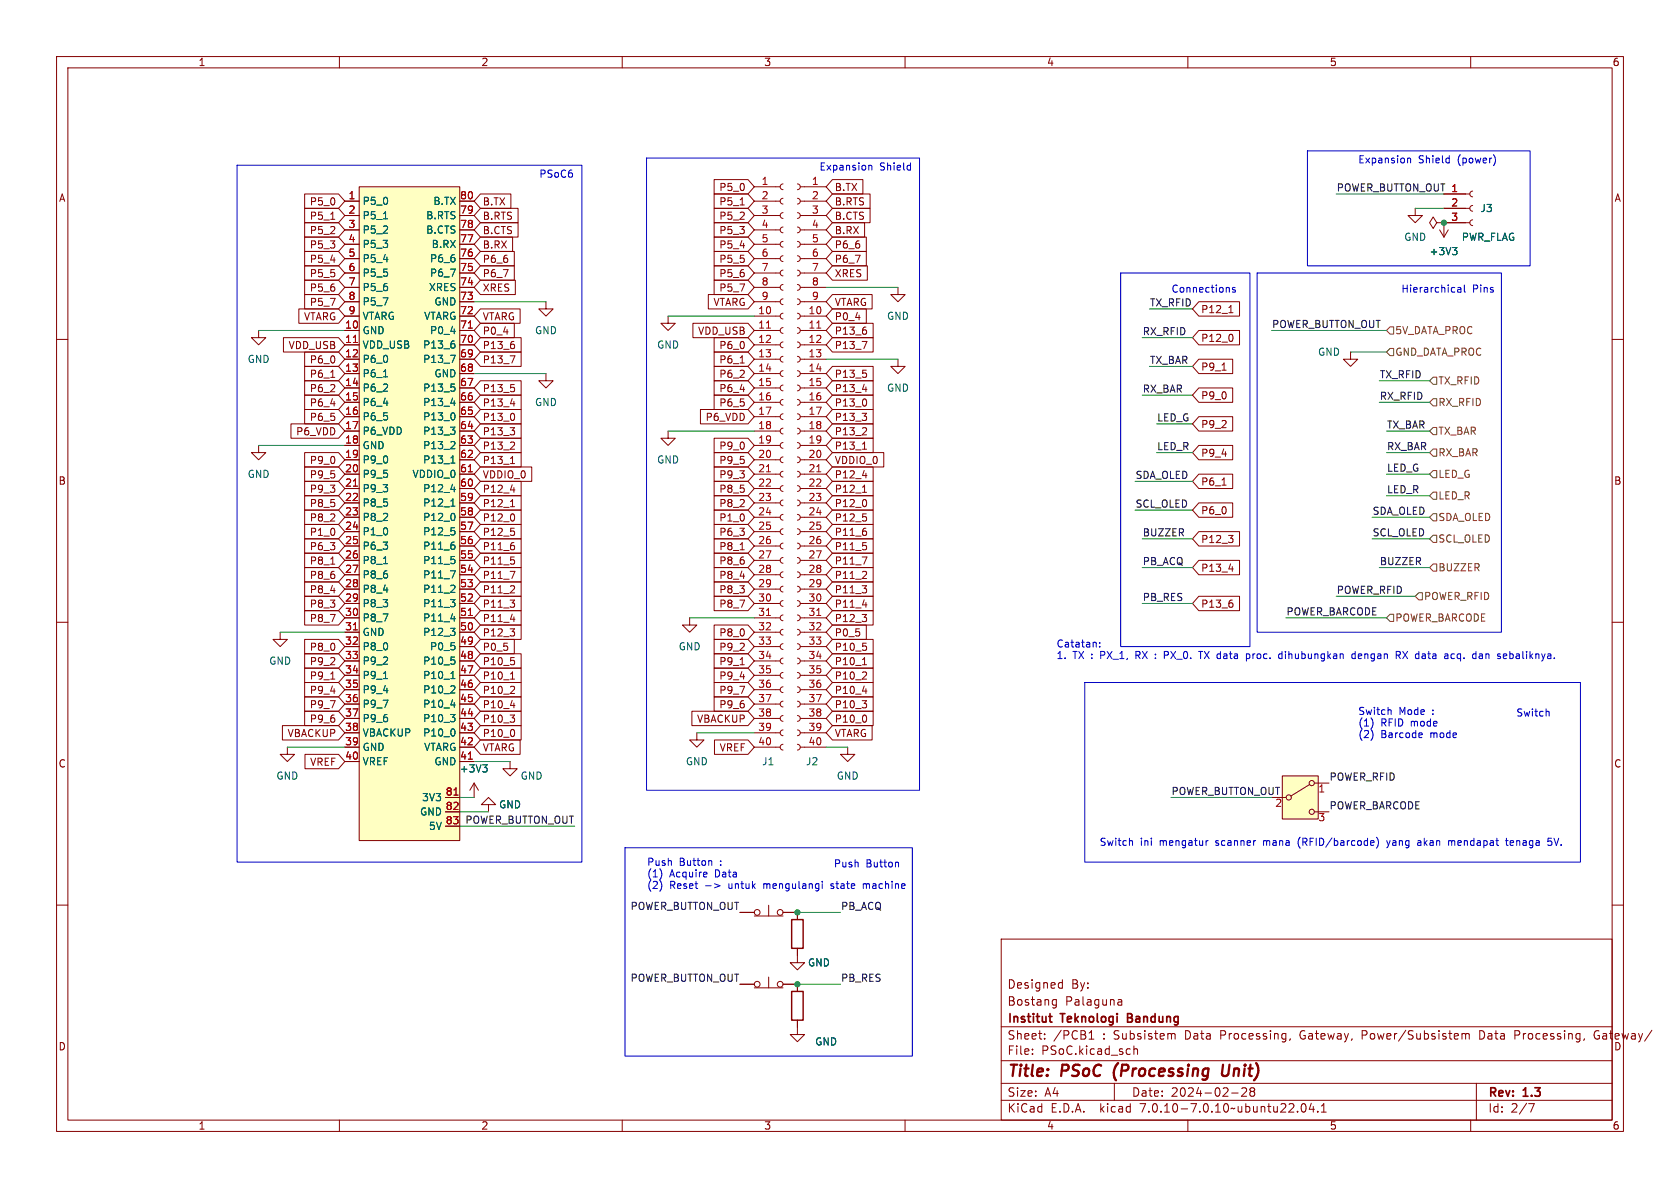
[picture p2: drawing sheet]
<svg xmlns="http://www.w3.org/2000/svg" width="297mm" height="210mm" viewBox="0 0 297 210" stroke-linecap="round" stroke-linejoin="round" font-family="sans-serif">
<g fill="none" stroke="#840000" stroke-width=".18">
<path d="M10 10h277v190h-277zM12 12h273v186h-273zM60 10v2M110 10v2M160 10v2M210 10v2M260 10v2M53.9 34.3h5.9l1.2 1.3-1.2 1.2h-5.9zM53.9 36.8h5.9l1.2 1.3-1.2 1.3h-5.9zM53.9 39.4h5.9l1.2 1.2-1.2 1.3h-5.9zM58.5 38.8h.7M61 38.1h2.5"/>
<path d="M61 35.6h2.5M63.5 33h17.8v115.6h-17.8zM81.3 38.1h2.5M81.3 35.6h2.5M84.9 36.8h6.7v2.6h-6.7l-1.1-1.3zM84.9 39.4h6.7v2.5h-6.7l-1.1-1.3zM84.9 34.3h5.4v2.5h-5.4l-1.1-1.2zM126.2 34.3h6l1.1 1.3-1.1 1.2h-6zM126.2 36.8h6l1.1 1.3-1.1 1.3h-6zM126.2 31.7h6l1.1 1.3-1.1 1.3h-6zM126.2 39.4h6l1.1 1.2-1.1 1.3h-6zM130.9 36.2h.7"/>
<path d="M133.3 38.1h4.6M133.3 35.6h4.6M133.3 33h4.6M138.4 37.6l-.3 .1-.2 .4 .2 .4 .3 .1M138.4 35.1l-.3 .1-.2 .3 .2 .4 .3 .2M138.4 32.5l-.3 .1-.2 .4 .2 .4 .3 .1M141 37.6l.3 .1 .2 .4-.2 .4-.3 .1M141 35.1l.3 .1 .2 .4-.2 .3-.3 .2M141 32.5l.3 .2 .2 .3-.2 .4-.3 .1M141.5 38.1h4.5M141.5 35.6h4.5M141.5 33h4.5"/>
<path d="M147.2 36.8h6.6v2.6h-6.6l-1.2-1.3zM147.2 34.3h6.6v2.5h-6.6l-1.2-1.2zM147.2 31.7h5.3v2.6h-5.3l-1.2-1.3zM147.2 39.4h5.6v2.5h-5.6l-1.2-1.3zM250.2 36.8v1.3h1.3l-1.3 1.3-1.3-1.3h1.3M254 39.4l-.6-1-.7 1 .7 1 .6-1h1.3M255.3 39.4h.1M255.3 39.4h4.5M255.3 36.8h4.5M255.3 34.3h4.5M255.3 39.4v2.5M260.3 38.9l-.3 .1-.2 .4 .2 .3 .3 .2"/>
<path d="M260.3 36.3l-.3 .2-.2 .3 .2 .4 .3 .1M260.3 33.8l-.3 .1-.2 .4 .2 .3 .3 .2M10 60h2M45.7 58.4v1.3h1.3l-1.3 1.3-1.3-1.3h1.3M50.1 59.7h9.7l1.2 1.3-1.2 1.2h-9.7zM52.8 54.6h7l1.2 1.3-1.2 1.3h-7zM53.9 41.9h5.9l1.2 1.3-1.2 1.3h-5.9zM53.9 44.4h5.9l1.2 1.3-1.2 1.3h-5.9zM53.9 47h5.9l1.2 1.3-1.2 1.2h-5.9zM53.9 52.1h5.9l1.2 1.2-1.2 1.3h-5.9zM53.9 49.5h5.9l1.2 1.3-1.2 1.3h-5.9zM61 58.4h2.5"/>
<path d="M61 55.9h2.5M61 53.3h2.5M61 50.8h2.5M61 48.3h2.5M61 45.7h2.5M61 43.2h2.5M61 40.6h2.5M81.3 58.4h2.5M81.3 55.9h2.5M81.3 53.3h2.5M81.3 50.8h2.5M81.3 48.3h2.5"/>
<path d="M81.3 45.7h2.5M81.3 43.2h2.5M81.3 40.6h2.5M84.9 59.7h7.2v2.5h-7.2l-1.1-1.2zM84.9 54.6h7.1v2.6h-7.1l-1.1-1.3zM84.9 41.9h5.7v2.6h-5.7l-1.1-1.3zM84.9 49.5h6.2v2.6h-6.2l-1.1-1.3zM84.9 44.4h6v2.6h-6l-1.1-1.3zM84.9 47h6v2.5h-6l-1.1-1.2zM84.9 57.1h6v2.6h-6l-1.1-1.3zM96.5 53.3v1.3h1.3l-1.3 1.3-1.3-1.3h1.3M118.1 55.9v1.3h1.3l-1.3 1.2-1.3-1.2h1.3"/>
<path d="M122.5 57.1h9.7l1.1 1.3-1.1 1.3h-9.7zM125.2 52.1h7l1.1 1.2-1.1 1.3h-7zM126.2 47h6l1.1 1.3-1.1 1.2h-6zM126.2 41.9h6l1.1 1.3-1.1 1.3h-6zM126.2 49.5h6l1.1 1.3-1.1 1.3h-6zM126.2 44.4h6l1.1 1.3-1.1 1.3h-6zM126.2 59.7h6l1.1 1.3-1.1 1.2h-6zM133.3 58.4h4.6M133.3 55.9h4.6M133.3 53.3h4.6M133.3 50.8h4.6M133.3 48.3h4.6"/>
<path d="M133.3 45.7h4.6M133.3 43.2h4.6M133.3 40.6h4.6M138.4 57.9l-.3 .1-.2 .4 .2 .4 .3 .1M138.4 55.4l-.3 .1-.2 .4 .2 .3 .3 .2M138.4 52.8l-.3 .2-.2 .3 .2 .4 .3 .1M138.4 50.3l-.3 .1-.2 .4 .2 .4 .3 .1M138.4 47.8l-.3 .1-.2 .3 .2 .4 .3 .2M138.4 45.2l-.3 .1-.2 .4 .2 .4 .3 .1M138.4 42.7l-.3 .1-.2 .4 .2 .3 .3 .2M138.4 40.1l-.3 .2-.2 .3 .2 .4 .3 .1M141 57.9l.3 .2 .2 .3-.2 .4-.3 .1"/>
<path d="M141 55.4l.3 .1 .2 .4-.2 .4-.3 .1M141 52.8l.3 .2 .2 .4-.2 .3-.3 .1M141 50.3l.3 .1 .2 .4-.2 .4-.3 .1M141 47.8l.3 .1 .2 .4-.2 .3-.3 .2M141 45.2l.3 .2 .2 .3-.2 .4-.3 .1M141 42.7l.3 .1 .2 .4-.2 .4-.3 .1M141 40.1l.3 .2 .2 .4-.2 .3-.3 .1M141.5 58.4h4.5M141.5 55.9h4.5M141.5 53.3h4.5M141.5 50.8h4.5M141.5 48.3h4.5"/>
<path d="M141.5 45.7h4.5M141.5 43.2h4.5M141.5 40.6h4.5M147.2 47h6.1v2.5h-6.1l-1.2-1.2zM147.2 41.9h6v2.6h-6l-1.2-1.3zM147.2 44.4h6v2.6h-6l-1.2-1.3zM147.2 52.1h7v2.5h-7l-1.2-1.3zM147.2 54.6h6v2.6h-6l-1.2-1.3zM147.2 59.7h7.2v2.5h-7.2l-1.2-1.2zM147.2 57.1h7.2v2.6h-7.2l-1.2-1.3zM153.1 58.4v.6M158.7 50.8v1.3h1.3l-1.3 1.2-1.2-1.2h1.2"/>
<path d="M211.9 53.3h7.2v2.6h-7.2l-1.1-1.3zM211.9 58.4h7.2v2.6h-7.2l-1.1-1.3zM217.2 55.3h.8M217.9 59.3v.8M254.5 40.6l.8 1.3M256 40.6l-.7 1.3M285 60h2M45.7 78.7v1.3h1.3l-1.3 1.3-1.3-1.3h1.3M51.4 74.9h8.4l1.2 1.3-1.2 1.3h-8.4zM53.9 64.8h5.9l1.2 1.2-1.2 1.3h-5.9zM53.9 62.2h5.9l1.2 1.3-1.2 1.3h-5.9zM53.9 69.8h5.9l1.2 1.3-1.2 1.3h-5.9z"/>
<path d="M53.9 72.4h5.9l1.2 1.3-1.2 1.2h-5.9zM53.9 67.3h5.9l1.2 1.3-1.2 1.3h-5.9zM58.5 66.7h.7M61 78.7h2.5M61 76.2h2.5M61 73.7h2.5M61 71.1h2.5M61 68.6h2.5M61 66h2.5M61 63.5h2.5M61 61h2.5M81.3 78.7h2.5"/>
<path d="M81.3 76.2h2.5M81.3 73.7h2.5M81.3 71.1h2.5M81.3 68.6h2.5M81.3 66h2.5M81.3 63.5h2.5M81.3 61h2.5M84.9 72.4h7.2v2.5h-7.2l-1.1-1.2zM84.9 77.5h7.2v2.5h-7.2l-1.1-1.3zM84.9 69.8h7.2v2.6h-7.2l-1.1-1.3zM84.9 62.2h7.2v2.6h-7.2l-1.1-1.3zM84.9 67.3h7.2v2.6h-7.2l-1.1-1.3z"/>
<path d="M84.9 74.9h7.2v2.6h-7.2l-1.1-1.3zM90.2 62.9h.8l-.5 1.3M90.2 75.6h.8l-.5 .5M90.2 71.4h.8M90.3 68h.6M90.9 68.5l.1 .2-.1 .5M90.9 78.2l.1 .2-.1 .3-.7 .7h.8M90.9 61v.5M90.9 73.3v.8M90.9 76.2v.5M96.5 66v1.3h1.3l-1.3 1.3-1.3-1.3h1.3M118.1 76.2v1.3h1.3l-1.3 1.2-1.3-1.2h1.3"/>
<path d="M123.8 72.4h8.4l1.1 1.3-1.1 1.2h-8.4zM126.2 62.2h6l1.1 1.3-1.1 1.3h-6zM126.2 69.8h6l1.1 1.3-1.1 1.3h-6zM126.2 67.3h6l1.1 1.3-1.1 1.3h-6zM126.2 64.8h6l1.1 1.2-1.1 1.3h-6zM126.2 77.5h6l1.1 1.2-1.1 1.3h-6zM130.9 64.2h.7M133.3 78.7h4.6M133.3 76.2h4.6M133.3 73.7h4.6M133.3 71.1h4.6M133.3 68.6h4.6"/>
<path d="M133.3 66h4.6M133.3 63.5h4.6M133.3 61h4.6M138.4 78.2l-.3 .2-.2 .3 .2 .4 .3 .1M138.4 75.7l-.3 .1-.2 .4 .2 .4 .3 .1M138.4 73.2l-.3 .1-.2 .3 .2 .4 .3 .2M138.4 70.6l-.3 .1-.2 .4 .2 .4 .3 .1M138.4 68.1l-.3 .1-.2 .4 .2 .3 .3 .2M138.4 65.5l-.3 .2-.2 .3 .2 .4 .3 .1M138.4 63l-.3 .1-.2 .4 .2 .4 .3 .1M138.4 60.5l-.3 .1-.2 .3 .2 .4 .3 .2M141 78.2l.3 .2 .2 .4-.2 .3-.3 .1"/>
<path d="M141 75.7l.3 .1 .2 .4-.2 .4-.3 .1M141 73.2l.3 .1 .2 .4-.2 .3-.3 .2M141 70.6l.3 .2 .2 .3-.2 .4-.3 .1M141 68.1l.3 .1 .2 .4-.2 .4-.3 .1M141 65.5l.3 .2 .2 .4-.2 .3-.3 .1M141 63l.3 .1 .2 .4-.2 .4-.3 .1M141 60.5l.3 .1 .2 .4-.2 .3-.3 .2M141.5 78.7h4.5M141.5 76.2h4.5M141.5 73.7h4.5M141.5 71.1h4.5M141.5 68.6h4.5"/>
<path d="M141.5 66h4.5M141.5 63.5h4.5M141.5 61h4.5M147.2 77.5h7.2v2.5h-7.2l-1.2-1.3zM147.2 69.8h7.2v2.6h-7.2l-1.2-1.3zM147.2 74.9h7.2v2.6h-7.2l-1.2-1.3zM147.2 67.3h7.2v2.6h-7.2l-1.2-1.3zM147.2 64.8h7.2v2.5h-7.2l-1.2-1.3zM147.2 72.4h7.2v2.5h-7.2l-1.2-1.2zM152.4 60.4h.9l-.6 1.2M152.4 73.1h.8l-.4 .4M152.5 79.4h.7"/>
<path d="M152.5 68.8h.8M152.5 65.4h.6M153.1 66l.1 .2-.1 .4M153.1 75.7l.1 .1-.1 .3-.7 .8h.8M153.1 70.8v.7M153.1 73.7v.5M158.7 63.5v1.3h1.3l-1.3 1.2-1.2-1.2h1.2M211.9 73.7h6v2.5h-6l-1.1-1.3zM211.9 78.7h6v2.6h-6l-1.1-1.3zM211.9 68.6h6v2.5h-6l-1.1-1.2zM211.9 63.5h6v2.5h-6l-1.1-1.2zM216 65.4h.8"/>
<path d="M238.8 62.2v1.3h1.2l-1.2 1.3-1.3-1.3h1.3M53.9 95.2h5.9l1.2 1.3-1.2 1.3h-5.9zM53.9 87.6h5.9l1.2 1.3-1.2 1.3h-5.9zM53.9 85.1h5.9l1.2 1.3-1.2 1.2h-5.9zM53.9 92.7h5.9l1.2 1.3-1.2 1.3h-5.9zM53.9 80h5.9l1.2 1.3-1.2 1.3h-5.9zM53.9 90.2h5.9l1.2 1.2-1.2 1.3h-5.9zM53.9 82.5h5.9l1.2 1.3-1.2 1.3h-5.9zM53.9 97.8h5.9l1.2 1.3-1.2 1.2h-5.9zM58.5 99.7h.7M61 99.1h2.5M61 96.5h2.5"/>
<path d="M61 94h2.5M61 91.4h2.5M61 88.9h2.5M61 86.4h2.5M61 83.8h2.5M61 81.3h2.5M81.3 99.1h2.5M81.3 96.5h2.5M81.3 94h2.5M81.3 91.4h2.5M81.3 88.9h2.5M81.3 86.4h2.5"/>
<path d="M81.3 83.8h2.5M81.3 81.3h2.5M84.9 92.7h7.2v2.6h-7.2l-1.1-1.3zM84.9 87.6h7.2v2.6h-7.2l-1.1-1.3zM84.9 90.2h7.2v2.5h-7.2l-1.1-1.3zM84.9 95.2h7.2v2.6h-7.2l-1.1-1.3zM84.9 82.5h9.1v2.6h-9.1l-1.1-1.3zM84.9 85.1h7.2v2.5h-7.2l-1.1-1.2zM84.9 80h7.2v2.6h-7.2l-1.1-1.3zM84.9 97.8h7.2v2.5h-7.2l-1.1-1.2zM90.2 89.6h.8M90.2 86.6h.8"/>
<path d="M90.2 82h.8M90.3 93.4h.6M90.3 98.5h.6M90.9 93.9l.1 .2-.1 .5M90.9 99l.1 .2-.1 .5M90.9 91.1v.8M90.9 96.5v.6M126.2 95.2h6l1.1 1.3-1.1 1.3h-6zM126.2 80h6l1.1 1.3-1.1 1.3h-6zM126.2 97.8h6l1.1 1.3-1.1 1.2h-6zM126.2 82.5h6l1.1 1.3-1.1 1.3h-6zM126.2 92.7h6l1.1 1.3-1.1 1.3h-6z"/>
<path d="M126.2 87.6h6l1.1 1.3-1.1 1.3h-6zM126.2 90.2h6l1.1 1.2-1.1 1.3h-6zM126.2 85.1h6l1.1 1.3-1.1 1.2h-6zM130.9 97.2h.7M133.3 99.1h4.6M133.3 96.5h4.6M133.3 94h4.6M133.3 91.4h4.6M133.3 88.9h4.6M133.3 86.4h4.6M133.3 83.8h4.6M133.3 81.3h4.6"/>
<path d="M138.4 98.6l-.3 .1-.2 .3 .2 .4 .3 .2M138.4 96l-.3 .1-.2 .4 .2 .4 .3 .1M138.4 93.5l-.3 .1-.2 .4 .2 .3 .3 .2M138.4 90.9l-.3 .2-.2 .3 .2 .4 .3 .1M138.4 88.4l-.3 .1-.2 .4 .2 .4 .3 .1M138.4 85.9l-.3 .1-.2 .3 .2 .4 .3 .2M138.4 83.3l-.3 .1-.2 .4 .2 .4 .3 .1M138.4 80.8l-.3 .1-.2 .4 .2 .3 .3 .2M141 98.6l.3 .1 .2 .4-.2 .3-.3 .2M141 96l.3 .2 .2 .3-.2 .4-.3 .1M141 93.5l.3 .1 .2 .4-.2 .4-.3 .1M141 90.9l.3 .2 .2 .4-.2 .3-.3 .1"/>
<path d="M141 88.4l.3 .1 .2 .4-.2 .4-.3 .1M141 85.9l.3 .1 .2 .4-.2 .3-.3 .2M141 83.3l.3 .2 .2 .3-.2 .4-.3 .1M141 80.8l.3 .1 .2 .4-.2 .4-.3 .1M141.5 99.1h4.5M141.5 96.5h4.5M141.5 94h4.5M141.5 91.4h4.5M141.5 88.9h4.5M141.5 86.4h4.5M141.5 83.8h4.5M141.5 81.3h4.5"/>
<path d="M147.2 92.7h7.2v2.6h-7.2l-1.2-1.3zM147.2 85.1h7.2v2.5h-7.2l-1.2-1.2zM147.2 95.2h7.2v2.6h-7.2l-1.2-1.3zM147.2 90.2h7.2v2.5h-7.2l-1.2-1.3zM147.2 87.6h7.2v2.6h-7.2l-1.2-1.3zM147.2 80h9v2.6h-9l-1.2-1.3zM147.2 97.8h7.2v2.5h-7.2l-1.2-1.2zM147.2 82.5h7.2v2.6h-7.2l-1.2-1.3zM152.4 98.5h.9l-.6 1.2M152.5 87h.7M152.5 84.1h.8M152.5 95.9h.6"/>
<path d="M152.5 90.8h.6M153.1 91.4l.1 .2-.1 .4M153.1 96.5l.1 .1-.1 .5M153.1 88.5v.8M153.1 94v.5M211.9 94h7.2v2.5h-7.2l-1.1-1.2zM211.9 83.8h6v2.6h-6l-1.1-1.3zM211.9 99.1h7.2v2.5h-7.2l-1.1-1.3zM211.9 88.9h6v2.5h-6l-1.1-1.2zM216 85.8h.8M217.2 94.7h.8l-.5 .4M217.9 95.3v.5"/>
<path d="M10 110h2M49.5 111.8v1.2h1.3l-1.3 1.3-1.2-1.3h1.2M53.9 100.3h5.9l1.2 1.3-1.2 1.3h-5.9zM53.9 115.6h5.9l1.2 1.2-1.2 1.3h-5.9zM53.9 113h5.9l1.2 1.3-1.2 1.3h-5.9zM53.9 102.9h5.9l1.2 1.2-1.2 1.3h-5.9zM53.9 105.4h5.9l1.2 1.3-1.2 1.3h-5.9zM53.9 107.9h5.9l1.2 1.3-1.2 1.3h-5.9zM53.9 118.1h5.9l1.2 1.3-1.2 1.3h-5.9zM61 119.4h2.5M61 116.8h2.5M61 114.3h2.5"/>
<path d="M61 111.8h2.5M61 109.2h2.5M61 106.7h2.5M61 104.1h2.5M61 101.6h2.5M81.3 119.4h2.5M81.3 116.8h2.5M81.3 114.3h2.5M81.3 111.8h2.5M81.3 109.2h2.5M81.3 106.7h2.5M81.3 104.1h2.5"/>
<path d="M81.3 101.6h2.5M84.9 100.3h7.2v2.6h-7.2l-1.1-1.3zM84.9 107.9h7.2v2.6h-7.2l-1.1-1.3zM84.9 110.5h7.2v2.5h-7.2l-1.1-1.2zM84.9 102.9h7.2v2.5h-7.2l-1.1-1.3zM84.9 105.4h7.2v2.6h-7.2l-1.1-1.3zM84.9 113h6v2.6h-6l-1.1-1.3zM84.9 115.6h7.2v2.5h-7.2l-1.1-1.3zM84.9 118.1h7.2v2.6h-7.2l-1.1-1.3zM90.2 101h.8l-.5 1.3M90.2 111.2h.8l-.5 .4M90.2 106.1h.8l-.5 .5"/>
<path d="M90.2 109.5h.8M90.3 116.2h.6M90.9 103.6l.1 .2-.1 .3-.7 .7h.8M90.9 116.8l.1 .2-.1 .4M90.9 106.7v.5M90.9 111.8v.5M121.9 109.2v1.3h1.3l-1.3 1.3-1.3-1.3h1.3M126.2 110.5h6l1.1 1.3-1.1 1.2h-6zM126.2 102.9h6l1.1 1.2-1.1 1.3h-6zM126.2 105.4h6l1.1 1.3-1.1 1.3h-6zM126.2 118.1h6l1.1 1.3-1.1 1.3h-6zM126.2 113h6l1.1 1.3-1.1 1.3h-6z"/>
<path d="M126.2 115.6h6l1.1 1.2-1.1 1.3h-6zM126.2 100.3h6l1.1 1.3-1.1 1.3h-6zM130.9 117.5h.7M133.3 119.4h4.6M133.3 116.8h4.6M133.3 114.3h4.6M133.3 111.8h4.6M133.3 109.2h4.6M133.3 106.7h4.6M133.3 104.1h4.6M133.3 101.6h4.6M138.4 118.9l-.3 .1-.2 .4 .2 .3 .3 .2"/>
<path d="M138.4 116.3l-.3 .2-.2 .3 .2 .4 .3 .1M138.4 113.8l-.3 .1-.2 .4 .2 .4 .3 .1M138.4 111.3l-.3 .1-.2 .3 .2 .4 .3 .2M138.4 108.7l-.3 .1-.2 .4 .2 .4 .3 .1M138.4 106.2l-.3 .1-.2 .4 .2 .3 .3 .2M138.4 103.6l-.3 .2-.2 .3 .2 .4 .3 .1M138.4 101.1l-.3 .1-.2 .4 .2 .4 .3 .1M141 118.9l.3 .1 .2 .4-.2 .4-.3 .1M141 116.3l.3 .2 .2 .4-.2 .3-.3 .1M141 113.8l.3 .1 .2 .4-.2 .4-.3 .1M141 111.3l.3 .1 .2 .4-.2 .3-.3 .2M141 108.7l.3 .2 .2 .3-.2 .4-.3 .1"/>
<path d="M141 106.2l.3 .1 .2 .4-.2 .4-.3 .1M141 103.6l.3 .2 .2 .4-.2 .3-.3 .1M141 101.1l.3 .1 .2 .4-.2 .4-.3 .1M141.5 119.4h4.5M141.5 116.8h4.5M141.5 114.3h4.5M141.5 111.8h4.5M141.5 109.2h4.5M141.5 106.7h4.5M141.5 104.1h4.5M141.5 101.6h4.5M147.2 110.5h6v2.5h-6l-1.2-1.2z"/>
<path d="M147.2 105.4h7.2v2.6h-7.2l-1.2-1.3zM147.2 115.6h7.2v2.5h-7.2l-1.2-1.3zM147.2 102.9h7.2v2.5h-7.2l-1.2-1.3zM147.2 113h7.2v2.6h-7.2l-1.2-1.3zM147.2 107.9h7.2v2.6h-7.2l-1.2-1.3zM147.2 118.1h7.2v2.6h-7.2l-1.2-1.3zM147.2 100.3h7.2v2.6h-7.2l-1.2-1.3zM152.4 103.5h.8l-.4 .5M152.4 108.6h.8l-.4 .5M152.5 106.9h.8M152.5 117.5h.7M152.5 113.7h.6"/>
<path d="M153.1 101.1l.1 .1-.1 .3-.7 .8h.8M153.1 114.2l.1 .2-.1 .5M153.1 118.8l.1 .2-.1 .3-.7 .8h.8M153.1 104.1v.6M153.1 109.2v.6M211.9 105.4h7.2v2.6h-7.2l-1.1-1.3zM217.2 100.6h.8M217.9 106.7v.5M285 110h2M49.9 128.3h9.9l1.2 1.2-1.2 1.3h-9.9zM50.8 132.1v1.3h1.3l-1.3 1.2-1.3-1.2h1.3M53.9 120.6h5.9l1.2 1.3-1.2 1.3h-5.9z"/>
<path d="M53.9 123.2h5.9l1.2 1.3-1.2 1.2h-5.9zM53.9 125.7h5.9l1.2 1.3-1.2 1.3h-5.9zM53.9 133.3h5.9l1.2 1.3-1.2 1.3h-5.9zM58.5 120.1h.7M61 132.1h2.5M61 129.5h2.5M61 127h2.5M61 124.5h2.5M61 121.9h2.5M61 134.6h2.5M81.3 132.1h2.5M81.3 129.5h2.5"/>
<path d="M81.3 127h2.5M81.3 124.5h2.5M81.3 121.9h2.5M81.3 134.6h2.5M83.8 138.4l-.7 1.3M83.8 138.4v2.6M83.8 138.4l.8 1.3M84.9 128.3h7.2v2.5h-7.2l-1.1-1.3zM84.9 125.7h7.2v2.6h-7.2l-1.1-1.3zM84.9 130.8h7.1v2.6h-7.1l-1.1-1.3zM84.9 123.2h7.2v2.5h-7.2l-1.1-1.2zM84.9 120.6h7.2v2.6h-7.2l-1.1-1.3z"/>
<path d="M90.2 134.6v1.3h1.2l-1.2 1.3-1.3-1.3h1.3M90.2 126.4h.8l-.5 .5M90.2 120.1h.8M90.2 124.7h.8M90.9 121.4l.1 .2-.1 .3-.7 .7h.8M90.9 127v.5M90.9 129.2v.8M122.3 125.7h9.9l1.1 1.3-1.1 1.3h-9.9zM123.2 129.5v1.3h1.3l-1.3 1.3-1.3-1.3h1.3M126.2 123.2h6l1.1 1.3-1.1 1.2h-6zM126.2 120.6h6l1.1 1.3-1.1 1.3h-6zM126.3 130.8h5.9l1.1 1.3-1.1 1.3h-5.9z"/>
<path d="M133.3 132.1h4.6M133.3 129.5h4.6M133.3 127h4.6M133.3 124.5h4.6M133.3 121.9h4.6M138.4 131.6l-.3 .1-.2 .4 .2 .3 .3 .2M138.4 129l-.3 .2-.2 .3 .2 .4 .3 .1M138.4 126.5l-.3 .1-.2 .4 .2 .4 .3 .1M138.4 124l-.3 .1-.2 .3 .2 .4 .3 .2M138.4 121.4l-.3 .1-.2 .4 .2 .4 .3 .1M141 131.6l.3 .1 .2 .4-.2 .4-.3 .1M141 129l.3 .2 .2 .4-.2 .3-.3 .1"/>
<path d="M141 126.5l.3 .1 .2 .4-.2 .4-.3 .1M141 124l.3 .1 .2 .4-.2 .3-.3 .2M141 121.4l.3 .2 .2 .3-.2 .4-.3 .1M141.5 132.1h4.5M141.5 129.5h4.5M141.5 127h4.5M141.5 124.5h4.5M141.5 121.9h4.5M147.2 123.2h7.2v2.5h-7.2l-1.2-1.2zM147.2 128.3h7v2.5h-7l-1.2-1.3zM147.2 120.6h7.2v2.6h-7.2l-1.2-1.3zM147.2 125.7h7.2v2.6h-7.2l-1.2-1.3z"/>
<path d="M149.9 132.1v1.3h1.2l-1.2 1.2-1.3-1.2h1.3M152.4 123.9h.8l-.4 .4M152.5 122.2h.8M153.1 124.5v.5M153.1 126.6v.8M226.7 137.2h6.3v7.6h-6.3zM231.5 138.7l-3.3 2M232.4 138.4h2.5M10 160h2M78.7 141h2.6M78.7 143.5h2.6M78.7 146.1h2.6"/>
<path d="M86.4 142.2h1.2l-1.2-1.2-1.3 1.2h1.3v1.3M224.8 141h2.5M232.4 143.5h2.5M285 160h2M130.8 161.3h2.5M130.8 174h2.5M133.3 161.9h5.1M133.3 174.6h5.1M135.9 160v1.9M135.9 172.7v1.9M138.4 161.3h2.6v1.3M138.4 174h2.6v1.3"/>
<path d="M141 167.6v2.6h1.2l-1.2 1.3-1.3-1.3h1.3M177 166h108v32h-108zM186.2 177.6h.5M186.2 176.8h.5M186.7 176.7v1.2l-.1 .2-.4 .1M187.4 173.7l.4 .1M187.8 173.2v1.5M187.8 174.6l-.4 .1M197.7 177.6h.6M197.7 176.8h.5l.1 .9M198.3 177.1l-.6 .1M60 198v2"/>
<path d="M110 198v2M141 180.3v2.6h1.2l-1.2 1.3-1.3-1.3h1.3M160 198v2M177 194.5h108M177 191.5h108M177 187.5h108M177 181.5h108M182.5 186.3v.1M182.5 185.5v.1M184.7 183.6v.1M184.7 182.8v.1M192.5 183.7h.9"/>
<path d="M192.5 182.6l.5-.4v1.5M197 191.5v3M200.5 184.9v1.5M200.5 185.5l.2-.1 .3 .1 .1 .9M207.3 182.7l.4 .1v.1v.8M210 198v2M217.7 193.2h1.2M220.3 192.4v.5l-.8 .9h.9M221 192.4v.3l.2 .2M221.2 192.9l-.2 .3v.3l.2 .3 .5-.1 .1-.2-.1-.4-.2-.2M221.2 192.9h.3M221.7 192.4l.1 .3-.3 .2"/>
<path d="M228.1 183.6l-.1 .3M229.4 196.5v.1M230.2 195.2l.2-.1a.81 .81 0 0 1 .6 .6 .81 .81 0 0 1-.3 .8l-.2 .1a.81 .81 0 0 1-.3-1.4zM231.8 195l-.3 1.1h.9M232.2 195.6v1M233 196.5v.1M233.6 196.6h.9M233.6 195.5l.4-.4v1.5M240.8 183h.6M241.4 182.2h-.6v1.5M258.5 182.8l.4-.1 .2 .2M258.5 182.7v1"/>
<path d="M259.1 182.9l.2-.2 .4 .1v.9M259.1 182.9v.8M260 198v2M261 191.5v6.5M262 182.2h-.4v1.5h.4M267.8 183h.6M268.4 182.2h-.6v1.5M270.2 195.1h1l-.6 1.5M282.5 182.2a.75 .75 0 0 0-.7 .7 .75 .75 0 0 0 .7 .8"/>
<circle cx="231.9" cy="138.4" r=".46"/>
<circle cx="227.8" cy="141" r=".46"/>
<circle cx="231.9" cy="143.5" r=".46"/>
<circle cx="133.9" cy="161.3" r=".51"/>
<circle cx="133.9" cy="174" r=".51"/>
<circle cx="137.9" cy="161.3" r=".51"/>
<circle cx="137.9" cy="174" r=".51"/>
</g>
<path d="M196.9 189.3l.1 1.1M216.2 188.2l-.2 1.6 .2 .3a.66 .66 0 0 0 .8-.1" fill="none" stroke="#840000" stroke-width=".4"/>
<path d="M185.4 179.7h.6M199.3 179.9h.5M199.8 179.2h-.5v1.5h.6M185.6 180.5l.4 .2" fill="none" stroke="#840000" stroke-width=".3"/>
<g fill="none" stroke="#006464" stroke-width=".18">
<path d="M67.8 38.7h.7M256.8 43.8h.8l-.5 .4M257.3 44.2l.3 .3v.3l-.3 .2M67.8 66.6h.7M79.6 75.5h.8l-.4 .5M79.6 62.8h.9l-.6 1.3M79.7 71.3h.8M79.8 67.9h.6M80.3 60.8l.1 .2-.1 .5M80.3 68.4l.1 .2-.1 .5M80.3 73.1l.1 .4-.1 .6M80.3 78.1l.1 .2v.3l-.8 .7h.8"/>
<path d="M80.4 76.1v.6M67.8 99.6h.7M79.7 89.5h.7M79.7 86.5h.8M79.7 81.9h.7M79.8 98.4h.6M79.8 93.3h.6M80.3 90.9l.1 .3-.1 .7M80.3 93.8l.1 .2-.1 .5M80.3 96.4l.1 .2-.1 .4M80.3 98.9l.1 .2-.1 .5M67.8 120h.7"/>
<path d="M79.6 111.1h.8l-.4 .5M79.6 106h.8l-.4 .5M79.6 100.9h.9l-.6 1.3M79.7 120h.7M79.7 109.4h.8M79.8 116.1h.6M80.3 103.5l.1 .2v.3l-.8 .7h.8M80.3 116.7l.1 .2-.1 .5M80.4 106.6v.5M80.4 111.7v.5M79.6 126.3h.8l-.4 .5M79.7 124.6h.8"/>
<path d="M80.3 129l.1 .3-.1 .7M80.3 121.3l.1 .2v.3l-.8 .7h.8M80.4 126.9v.6M85.3 135.2h.8l-.4 .5M85.9 135.7l.2 .2v.3l-.2 .3"/>
</g>
<g fill="none" stroke="#a90000" stroke-width=".18">
<path d="M82.8 58h.7M135.5 58h.7M144.4 58h.7M62.5 60.5h.7M62.5 85.9h.7M82.8 83.4h.7M135.5 83.4h.7M144.4 83.4h.7M62.5 111.3h.7M82.8 108.8h.7M135.5 108.8h.7M144.4 108.8h.7"/>
<path d="M82.8 134.2h.7M80.3 140.6h.7"/>
</g>
<path d="M140 162.6h2v5h-2zM140 175.3h2v5h-2z" fill="none" stroke="#840000" stroke-width=".25"/>
<g fill="#ffffc2" stroke="#ffffc2" stroke-width=".18">
<path d="M226.7 137.2h6.3v7.6h-6.3z"/>
<path d="M63.5 33h17.8v115.6h-17.8z"/>
</g>
<g fill="none" stroke="#725600" stroke-width=".18">
<path d="M245.7 57.8h.7v1.3h-.7l-.6-.7zM245.7 61.6h.7v1.3h-.7l-.6-.7zM253.4 79.4h.6v1.2h-.6l-.7-.6zM253.4 75.6h.6v1.2h-.6l-.7-.6zM253.4 70.5h.6v1.3h-.6l-.7-.7zM253.4 66.7h.6v1.2h-.6l-.7-.6zM253.4 83.2h.6v1.3h-.6l-.7-.7zM253.4 87h.6v1.3h-.6l-.7-.7zM253.4 90.8h.6v1.3h-.6l-.7-.7zM253.4 99.7h.6v1.3h-.6l-.7-.7zM253.4 94.6h.6v1.3h-.6l-.7-.6zM245.7 108.6h.7v1.3h-.7l-.6-.7z"/>
<path d="M250.8 104.8h.7v1.2h-.7l-.6-.6z"/>
</g>
<g fill="none" stroke="#0000c2" stroke-width=".18">
<path d="M41.9 29.2h61v123.2h-61zM114.3 27.9h48.3v111.8h-48.3zM153.6 29.2v.9M153.6 29.3l.2-.1 .3 .1v.8M160.8 29.2l.2 .1M161 28.8v1.3M161 30l-.2 .1M231.1 26.7h39.4v20.3h-39.4zM248.8 27.9v.9M248.8 28.1l.2-.2 .3 .1 .1 .8M256.1 27.9l.1 .1M256.2 27.5v1.3"/>
<path d="M256.2 28.7l-.1 .1M264.3 27.7l.1 .5-.1 .7M198.1 48.3h22.9v66h-22.9zM218.4 50.9l-.3-.1-.2 .2v.2l.5 .1v.3h-.5M222.2 48.3h43.2v63.5h-43.2zM257.7 50.9h.5l.1 .8M258.3 51.1l-.4 .1-.2 .2 .2 .3 .4-.1M258.9 50.4v1.1l.2 .2M194.4 114.3v.1M194.4 113.6v.1M205.8 115.8h.5M206.3 115.2h-.5v1.2"/>
<path d="M211.9 115.2h.7M212.3 115.2v1.2M220.4 115.6h.3l.3 .2-.2 .6h-.4M226.2 115.6h.4M226.2 116.4h.4M226.6 115.2v1.2M239.6 115.6h-.4l-.2 .2 .1 .6h.5M239.6 115.2v1.2M240.6 115.6h-.3l-.2 .2 .1 .6h.4M240.7 115.9l-.6 .1M246.8 115.2h.5l.3 .2-.2 .4h-.6M247.1 115.8l.5 .6"/>
<path d="M248 115.2l.8 1.2M248.8 115.2l-.8 1.2M256.5 116.2l.3 .2h.3M257.1 115.6h-.3l-.3 .2M261.7 115.6h.2l.2 .2v.6M262.1 116.4h-.4M262.1 115.9h-.4M266.9 116.4h.4M266.9 115.2v1.2M267.3 115.6h-.4M191.8 120.7h87.6v31.7h-87.6zM242.7 127.4v.9"/>
<path d="M242.7 129.5v.8M245.6 125.5l.3 .1v.7M251 129.5l.4 .1v.3l-.6 .1M251.4 130.3l-.4 .1M273.5 125.7l.4 .2v.7M110.5 149.9h50.8v36.8h-50.8zM116.9 154.1v.9M116.9 156.2v.8M124.7 156.6h1M124.8 154.2l.2 .3-.6 .1M124.9 155h-.1M125.6 152.1l.2 .2v.7"/>
<path d="M126.3 156.2l1 .4-1 .3M145.4 155.8v.1M145.4 156.2v.9M146.9 157l.1 .1M147.1 156.2l-.2 .2 .2 .2M152.6 156.2v.9M153 156.2l-.4 .1M158.7 152.4l.1 .2v.7M199.9 148.6l.3 .2v.6M213.2 148.6v.8M213.6 148.6l-.4 .2M229.6 148.4l-.1 .4 .1 .8"/>
<path d="M242.7 148.6l.2 .3-.6 .1M242.9 149.4h-.2M243.3 148a1.46 1.46 0 0 1 0 1.9M245.1 148.6l.4 .8M245.5 149.4l-.4 .5M245.8 148.6l-.3 .8M250.7 148.7h.4M251.2 148.9l-.4 .1-.2 .1 .2 .3h.4M256.1 148.7l.4-.1 .1 .2M256.1 148.6v.8M256.6 148.8v.6M256.8 148.6l-.2 .2"/>
<path d="M266.1 148.6h.5M266.3 148.2v1.1l.3 .1M267.2 148.6l-.2 .2v.5l.2 .1M267.6 148.9l-.6 .1M273.7 148.7h.4l.3 .2-.2 .5h-.5M273.7 148.2h.6M274.7 148.2l.4 1.2"/>
</g>
<g fill="none" stroke="#009600" stroke-width=".18">
<path d="M236.2 34.3h19.1M250.2 36.8h5.1M45.7 58.4h15.3M83.8 53.3h12.7M118.1 55.9h15.2M146 50.8h12.7M201.9 59.7h8.9M203.2 54.6h7.6M224.8 58.4h20.3M45.7 78.7h15.3M83.8 66h12.7M118.1 76.2h15.2"/>
<path d="M146 63.5h12.7M201.9 69.9h8.9M203.2 64.8h7.6M204.5 74.9h6.3M238.8 62.2h6.3M243.8 67.3h8.9M243.8 71.1h8.9M245.1 76.2h7.6M200.7 85.1h10.1M200.7 90.2h10.1M201.9 95.3h8.9M204.5 80h6.3"/>
<path d="M242.6 95.3h10.1M242.6 91.4h10.1M245.1 80h7.6M245.1 83.8h7.6M245.1 87.6h7.6M49.5 111.8h11.5M121.9 109.2h11.4M201.9 100.3h8.9M201.9 106.7h8.9M227.3 109.2h17.8M236.2 105.4h14M243.8 100.3h8.9"/>
<path d="M50.8 132.1h10.2M83.8 134.6h6.4M123.2 129.5h10.1M146 132.1h3.9M81.3 143.5h5.1M81.3 141h2.5M81.3 146.1h20.3M207 141h17.8M141 161.3h7.6M141 174h7.6"/>
</g>
<g fill="#009600" stroke="#009600" stroke-width=".18">
<circle cx="255.3" cy="39.4" r=".46"/>
<circle cx="141" cy="161.3" r=".46"/>
<circle cx="141" cy="174" r=".46"/>
</g>
<g font-size="2.8" fill="#840000">
<text x="178" y="190.9">Title:</text>
<text x="187.7" y="190.9">PSoC</text>
<text x="197.7" y="190.9">(Processing</text>
<text x="217.6" y="190.9">Unit)</text>
</g>
<g font-size="2.1" fill="#840000">
<text x="178" y="178">Bostang</text>
<text x="178" y="175">Designed</text>
<text x="188.3" y="178">Palaguna</text>
<text x="189.4" y="175">By:</text>
<text x="178" y="184">Sheet:</text>
<text x="178" y="181.2">Institut</text>
<text x="186.2" y="184">/PCB1</text>
<text x="187.7" y="181.2">Teknologi</text>
<text x="195" y="184">: Subsistem</text>
<text x="200" y="181.2">Bandung</text>
<text x="209.8" y="184">Data</text>
<text x="216.1" y="184">Processing,</text>
<text x="230.4" y="184">Gateway,</text>
<text x="241.5" y="184">Power/Subsistem</text>
<text x="262.4" y="184">Data</text>
<text x="268.8" y="184">Processing,</text>
<text x="283" y="184">Gateway/</text>
<text x="178" y="186.7">File:</text>
<text x="184.1" y="186.7">PSoC.kicad_sch</text>
<text x="178" y="196.9">KiCad</text>
<text x="178" y="194.1">Size:</text>
<text x="184.7" y="194.1">A4</text>
<text x="185.7" y="196.9">E.D.A.</text>
<text x="194.6" y="196.9">kicad</text>
<text x="200" y="194.1">Date:</text>
<text x="201.8" y="196.9">7.0.10-7.0.10~ubuntu22.04.1</text>
<text x="207" y="194.1">2024-02-28</text>
<text x="263" y="194.3">Rev:</text>
<text x="263" y="196.9">Id:</text>
<text x="267.1" y="196.9">2/7</text>
<text x="269.4" y="194.3">1.3</text>
</g>
<g font-size="1.8" fill="#840000">
<text x="35" y="11.9">1</text>
<text x="85" y="11.9">2</text>
<text x="135" y="11.9">3</text>
<text x="185" y="11.9">4</text>
<text x="235" y="11.9">5</text>
<text x="285" y="11.9">6</text>
<text x="10.3" y="35.9">A</text>
<text x="127.1" y="34">P5_0</text>
<text x="147.5" y="34">B.TX</text>
<text x="285.3" y="35.9">A</text>
<text x="54.7" y="36.5">P5_0</text>
<text x="54.7" y="39.1">P5_1</text>
<text x="54.7" y="41.6">P5_2</text>
<text x="85.2" y="39.1">B.RTS</text>
<text x="85.2" y="41.6">B.CTS</text>
<text x="85.2" y="36.5">B.TX</text>
<text x="127.1" y="36.5">P5_1</text>
<text x="127.1" y="39.1">P5_2</text>
<text x="127.1" y="41.6">P5_3</text>
<text x="147.5" y="39.1">B.CTS</text>
<text x="147.5" y="36.5">B.RTS</text>
<text x="147.5" y="41.6">B.RX</text>
<text x="54.7" y="44.1">P5_3</text>
<text x="54.7" y="46.7">P5_4</text>
<text x="85.2" y="44.1">B.RX</text>
<text x="85.2" y="46.7">P6_6</text>
<text x="127.1" y="44.1">P5_4</text>
<text x="127.1" y="46.7">P5_5</text>
<text x="147.5" y="44.1">P6_6</text>
<text x="147.5" y="46.7">P6_7</text>
<text x="54.7" y="49.2">P5_5</text>
<text x="54.7" y="51.8">P5_6</text>
<text x="85.2" y="51.8">XRES</text>
<text x="85.2" y="49.2">P6_7</text>
<text x="127.1" y="49.2">P5_6</text>
<text x="127.1" y="51.8">P5_7</text>
<text x="147.5" y="49.2">XRES</text>
<text x="53.6" y="56.8">VTARG</text>
<text x="54.7" y="54.3">P5_7</text>
<text x="85.2" y="56.8">VTARG</text>
<text x="85.2" y="59.4">P0_4</text>
<text x="123.3" y="59.4">VDD_USB</text>
<text x="126" y="54.3">VTARG</text>
<text x="147.5" y="54.3">VTARG</text>
<text x="147.5" y="56.8">P0_4</text>
<text x="147.5" y="59.4">P13_6</text>
<text x="212.2" y="55.6">P12_1</text>
<text x="50.9" y="61.9">VDD_USB</text>
<text x="54.7" y="64.5">P6_0</text>
<text x="85.2" y="61.9">P13_6</text>
<text x="85.2" y="64.5">P13_7</text>
<text x="127.1" y="61.9">P6_0</text>
<text x="127.1" y="64.5">P6_1</text>
<text x="147.5" y="61.9">P13_7</text>
<text x="212.2" y="60.6">P12_0</text>
<text x="212.2" y="65.7">P9_1</text>
<text x="54.7" y="67">P6_1</text>
<text x="54.7" y="69.5">P6_2</text>
<text x="85.2" y="69.5">P13_5</text>
<text x="127.1" y="69.5">P6_4</text>
<text x="127.1" y="67">P6_2</text>
<text x="147.5" y="69.5">P13_4</text>
<text x="147.5" y="67">P13_5</text>
<text x="212.2" y="70.8">P9_0</text>
<text x="52.3" y="77.2">P6_VDD</text>
<text x="54.7" y="72.1">P6_4</text>
<text x="54.7" y="74.6">P6_5</text>
<text x="85.2" y="74.6">P13_0</text>
<text x="85.2" y="72.1">P13_4</text>
<text x="85.2" y="77.2">P13_3</text>
<text x="124.6" y="74.6">P6_VDD</text>
<text x="127.1" y="72.1">P6_5</text>
<text x="147.5" y="72.1">P13_0</text>
<text x="147.5" y="77.2">P13_2</text>
<text x="147.5" y="74.6">P13_3</text>
<text x="212.2" y="75.9">P9_2</text>
<text x="54.7" y="82.2">P9_0</text>
<text x="85.2" y="79.7">P13_2</text>
<text x="85.2" y="82.2">P13_1</text>
<text x="127.1" y="82.2">P9_5</text>
<text x="127.1" y="79.7">P9_0</text>
<text x="147.5" y="79.7">P13_1</text>
<text x="147.5" y="82.2">VDDIO_0</text>
<text x="212.2" y="81">P9_4</text>
<text x="10.3" y="85.9">B</text>
<text x="54.7" y="89.9">P8_5</text>
<text x="54.7" y="87.3">P9_3</text>
<text x="54.7" y="84.8">P9_5</text>
<text x="85.2" y="89.9">P12_1</text>
<text x="85.2" y="84.8">VDDIO_0</text>
<text x="85.2" y="87.3">P12_4</text>
<text x="127.1" y="84.8">P9_3</text>
<text x="127.1" y="89.9">P8_2</text>
<text x="127.1" y="87.3">P8_5</text>
<text x="147.5" y="87.3">P12_1</text>
<text x="147.5" y="89.9">P12_0</text>
<text x="147.5" y="84.8">P12_4</text>
<text x="212.2" y="86">P6_1</text>
<text x="285.3" y="85.9">B</text>
<text x="54.7" y="94.9">P1_0</text>
<text x="54.7" y="92.4">P8_2</text>
<text x="85.2" y="94.9">P12_5</text>
<text x="85.2" y="92.4">P12_0</text>
<text x="127.1" y="94.9">P6_3</text>
<text x="127.1" y="92.4">P1_0</text>
<text x="147.5" y="94.9">P11_6</text>
<text x="147.5" y="92.4">P12_5</text>
<text x="212.2" y="91.1">P6_0</text>
<text x="54.7" y="97.5">P6_3</text>
<text x="54.7" y="100">P8_1</text>
<text x="85.2" y="97.5">P11_6</text>
<text x="85.2" y="100">P11_5</text>
<text x="127.1" y="97.5">P8_1</text>
<text x="127.1" y="100">P8_6</text>
<text x="147.5" y="97.5">P11_5</text>
<text x="147.5" y="100">P11_7</text>
<text x="212.2" y="96.2">P12_3</text>
<text x="212.2" y="101.3">P13_4</text>
<text x="54.7" y="102.6">P8_6</text>
<text x="54.7" y="105.1">P8_4</text>
<text x="54.7" y="107.6">P8_3</text>
<text x="85.2" y="102.6">P11_7</text>
<text x="85.2" y="105.1">P11_2</text>
<text x="85.2" y="107.6">P11_3</text>
<text x="127.1" y="105.1">P8_3</text>
<text x="127.1" y="107.6">P8_7</text>
<text x="127.1" y="102.6">P8_4</text>
<text x="147.5" y="107.6">P11_4</text>
<text x="147.5" y="105.1">P11_3</text>
<text x="147.5" y="102.6">P11_2</text>
<text x="212.2" y="107.6">P13_6</text>
<text x="54.7" y="110.2">P8_7</text>
<text x="85.2" y="110.2">P11_4</text>
<text x="85.2" y="112.7">P12_3</text>
<text x="127.1" y="112.7">P8_0</text>
<text x="147.5" y="112.7">P0_5</text>
<text x="147.5" y="110.2">P12_3</text>
<text x="54.7" y="117.8">P9_2</text>
<text x="54.7" y="115.3">P8_0</text>
<text x="85.2" y="115.3">P0_5</text>
<text x="85.2" y="117.8">P10_5</text>
<text x="127.1" y="115.3">P9_2</text>
<text x="127.1" y="117.8">P9_1</text>
<text x="147.5" y="117.8">P10_1</text>
<text x="147.5" y="115.3">P10_5</text>
<text x="54.7" y="122.9">P9_4</text>
<text x="54.7" y="125.4">P9_7</text>
<text x="54.7" y="120.3">P9_1</text>
<text x="85.2" y="125.4">P10_4</text>
<text x="85.2" y="122.9">P10_2</text>
<text x="85.2" y="120.3">P10_1</text>
<text x="127.1" y="120.3">P9_4</text>
<text x="127.1" y="125.4">P9_6</text>
<text x="127.1" y="122.9">P9_7</text>
<text x="147.5" y="125.4">P10_3</text>
<text x="147.5" y="120.3">P10_2</text>
<text x="147.5" y="122.9">P10_4</text>
<text x="50.7" y="130.5">VBACKUP</text>
<text x="54.7" y="128">P9_6</text>
<text x="85.2" y="130.5">P10_0</text>
<text x="85.2" y="128">P10_3</text>
<text x="123.1" y="128">VBACKUP</text>
<text x="147.5" y="130.5">VTARG</text>
<text x="147.5" y="128">P10_0</text>
<text x="10.3" y="135.9">C</text>
<text x="54.7" y="135.6">VREF</text>
<text x="85.2" y="133">VTARG</text>
<text x="127.1" y="133">VREF</text>
<text x="285.3" y="135.9">C</text>
<text x="10.3" y="185.9">D</text>
<text x="285.3" y="185.9">D</text>
<text x="35" y="199.9">1</text>
<text x="85" y="199.9">2</text>
<text x="135" y="199.9">3</text>
<text x="185" y="199.9">4</text>
<text x="235" y="199.9">5</text>
<text x="285" y="199.9">6</text>
</g>
<g font-size="1.8" fill="#0000c2">
<text x="240" y="29">Expansion</text>
<text x="250.8" y="29">Shield</text>
<text x="257.8" y="29">(power)</text>
<text x="95.2" y="31.5">PSoC6</text>
<text x="144.8" y="30.2">Expansion</text>
<text x="155.5" y="30.2">Shield</text>
<text x="207" y="51.8">Connections</text>
<text x="247.6" y="51.8">Hierarchical</text>
<text x="260.3" y="51.8">Pins</text>
<text x="186.7" y="114.5">Catatan:</text>
<text x="186.7" y="116.6">1.</text>
<text x="189.7" y="116.6">TX :</text>
<text x="194.8" y="116.6">PX_1,</text>
<text x="201.2" y="116.6">RX :</text>
<text x="206.7" y="116.6">PX_0.</text>
<text x="213.1" y="116.6">TX data</text>
<text x="221.8" y="116.6">proc.</text>
<text x="227.7" y="116.6">dihubungkan</text>
<text x="240.9" y="116.6">dengan</text>
<text x="248.9" y="116.6">RX data</text>
<text x="257.9" y="116.6">acq.</text>
<text x="263" y="116.6">dan</text>
<text x="267.7" y="116.6">sebaliknya.</text>
<text x="240" y="126.5">Switch</text>
<text x="240" y="128.5">(1)</text>
<text x="240" y="130.6">(2)</text>
<text x="244.1" y="128.5">RFID</text>
<text x="244.1" y="130.6">Barcode</text>
<text x="247.3" y="126.5">Mode</text>
<text x="249.5" y="128.5">mode</text>
<text x="253" y="130.6">mode</text>
<text x="253.3" y="126.5">:</text>
<text x="268" y="126.8">Switch</text>
<text x="194.3" y="149.6">Switch</text>
<text x="201.6" y="149.6">ini</text>
<text x="205.1" y="149.6">mengatur</text>
<text x="215.2" y="149.6">scanner</text>
<text x="223.8" y="149.6">mana</text>
<text x="230.1" y="149.6">(RFID/barcode)</text>
<text x="246.1" y="149.6">yang</text>
<text x="251.7" y="149.6">akan</text>
<text x="257.3" y="149.6">mendapat</text>
<text x="267.7" y="149.6">tenaga</text>
<text x="275.3" y="149.6">5V.</text>
<text x="114.3" y="153.1">Push</text>
<text x="114.3" y="155.2">(1)</text>
<text x="118.4" y="155.2">Acquire</text>
<text x="120.1" y="153.1">Button</text>
<text x="126.5" y="155.2">Data</text>
<text x="127.4" y="153.1">:</text>
<text x="147.3" y="153.4">Push</text>
<text x="153.1" y="153.4">Button</text>
<text x="114.3" y="157.2">(2)</text>
<text x="118.4" y="157.2">Reset</text>
<text x="129.1" y="157.2">untuk</text>
<text x="135.4" y="157.2">mengulangi</text>
<text x="147.5" y="157.2">state</text>
<text x="153.4" y="157.2">machine</text>
</g>
<g font-size="1.8" fill="#a90000">
<text x="61.5" y="35.3">1</text>
<text x="81.2" y="35.3">80</text>
<text x="134.5" y="32.8">1</text>
<text x="134.5" y="35.3">2</text>
<text x="143.4" y="32.8">1</text>
<text x="143.4" y="35.3">2</text>
<text x="256.5" y="34">1</text>
<text x="61.5" y="37.8">2</text>
<text x="61.5" y="40.4">3</text>
<text x="81.2" y="40.4">78</text>
<text x="81.2" y="37.8">79</text>
<text x="134.5" y="37.8">3</text>
<text x="134.5" y="40.4">4</text>
<text x="143.4" y="37.8">3</text>
<text x="143.4" y="40.4">4</text>
<text x="256.5" y="36.6">2</text>
<text x="256.5" y="39.1">3</text>
<text x="61.5" y="42.9">4</text>
<text x="61.5" y="45.5">5</text>
<text x="81.2" y="45.5">76</text>
<text x="81.2" y="42.9">77</text>
<text x="134.5" y="42.9">5</text>
<text x="134.5" y="45.5">6</text>
<text x="143.4" y="42.9">5</text>
<text x="143.4" y="45.5">6</text>
<text x="61.5" y="48">6</text>
<text x="61.5" y="50.5">7</text>
<text x="61.5" y="53.1">8</text>
<text x="81.2" y="53.1">73</text>
<text x="81.2" y="50.5">74</text>
<text x="81.2" y="48">75</text>
<text x="134.5" y="48">7</text>
<text x="134.5" y="50.5">8</text>
<text x="134.5" y="53.1">9</text>
<text x="143.4" y="48">7</text>
<text x="143.4" y="50.5">8</text>
<text x="143.4" y="53.1">9</text>
<text x="60.9" y="58.2">10</text>
<text x="61.5" y="55.6">9</text>
<text x="81.2" y="58.2">71</text>
<text x="81.2" y="55.6">72</text>
<text x="133.9" y="55.6">10</text>
<text x="133.9" y="58.2">11</text>
<text x="142.8" y="55.6">10</text>
<text x="142.8" y="58.2">11</text>
<text x="60.9" y="60.7">11</text>
<text x="60.9" y="63.2">12</text>
<text x="60.9" y="65.8">13</text>
<text x="81.2" y="65.8">68</text>
<text x="81.2" y="63.2">69</text>
<text x="81.2" y="60.7">70</text>
<text x="133.9" y="60.7">12</text>
<text x="133.9" y="63.2">13</text>
<text x="133.9" y="65.8">14</text>
<text x="142.8" y="60.7">12</text>
<text x="142.8" y="63.2">13</text>
<text x="142.8" y="65.8">14</text>
<text x="60.9" y="68.3">14</text>
<text x="60.9" y="70.9">15</text>
<text x="81.2" y="70.9">66</text>
<text x="81.2" y="68.3">67</text>
<text x="133.9" y="68.3">15</text>
<text x="133.9" y="70.9">16</text>
<text x="142.8" y="68.3">15</text>
<text x="142.8" y="70.9">16</text>
<text x="60.9" y="73.4">16</text>
<text x="60.9" y="75.9">17</text>
<text x="81.2" y="75.9">64</text>
<text x="81.2" y="73.4">65</text>
<text x="133.9" y="73.4">17</text>
<text x="133.9" y="75.9">18</text>
<text x="142.8" y="73.4">17</text>
<text x="142.8" y="75.9">18</text>
<text x="60.9" y="78.5">18</text>
<text x="60.9" y="81">19</text>
<text x="60.9" y="83.6">20</text>
<text x="81.2" y="83.6">61</text>
<text x="81.2" y="81">62</text>
<text x="81.2" y="78.5">63</text>
<text x="133.9" y="78.5">19</text>
<text x="133.9" y="81">20</text>
<text x="133.9" y="83.6">21</text>
<text x="142.8" y="78.5">19</text>
<text x="142.8" y="81">20</text>
<text x="142.8" y="83.6">21</text>
<text x="60.9" y="86.1">21</text>
<text x="60.9" y="88.6">22</text>
<text x="81.2" y="88.6">59</text>
<text x="81.2" y="86.1">60</text>
<text x="133.9" y="86.1">22</text>
<text x="133.9" y="88.6">23</text>
<text x="142.8" y="86.1">22</text>
<text x="142.8" y="88.6">23</text>
<text x="60.9" y="91.2">23</text>
<text x="60.9" y="93.7">24</text>
<text x="81.2" y="93.7">57</text>
<text x="81.2" y="91.2">58</text>
<text x="133.9" y="91.2">24</text>
<text x="133.9" y="93.7">25</text>
<text x="142.8" y="91.2">24</text>
<text x="142.8" y="93.7">25</text>
<text x="60.9" y="96.3">25</text>
<text x="60.9" y="98.8">26</text>
<text x="60.9" y="101.3">27</text>
<text x="81.2" y="101.3">54</text>
<text x="81.2" y="98.8">55</text>
<text x="81.2" y="96.3">56</text>
<text x="133.9" y="96.3">26</text>
<text x="133.9" y="98.8">27</text>
<text x="133.9" y="101.3">28</text>
<text x="142.8" y="96.3">26</text>
<text x="142.8" y="98.8">27</text>
<text x="142.8" y="101.3">28</text>
<text x="60.9" y="103.9">28</text>
<text x="60.9" y="106.4">29</text>
<text x="81.2" y="106.4">52</text>
<text x="81.2" y="103.9">53</text>
<text x="133.9" y="103.9">29</text>
<text x="133.9" y="106.4">30</text>
<text x="142.8" y="103.9">29</text>
<text x="142.8" y="106.4">30</text>
<text x="60.9" y="109">30</text>
<text x="60.9" y="111.5">31</text>
<text x="81.2" y="111.5">50</text>
<text x="81.2" y="109">51</text>
<text x="133.9" y="109">31</text>
<text x="133.9" y="111.5">32</text>
<text x="142.8" y="109">31</text>
<text x="142.8" y="111.5">32</text>
<text x="60.9" y="114">32</text>
<text x="60.9" y="116.6">33</text>
<text x="60.9" y="119.1">34</text>
<text x="81.2" y="119.1">47</text>
<text x="81.2" y="116.6">48</text>
<text x="81.2" y="114">49</text>
<text x="133.9" y="114">33</text>
<text x="133.9" y="116.6">34</text>
<text x="133.9" y="119.1">35</text>
<text x="142.8" y="114">33</text>
<text x="142.8" y="116.6">34</text>
<text x="142.8" y="119.1">35</text>
<text x="60.9" y="121.7">35</text>
<text x="60.9" y="124.2">36</text>
<text x="81.2" y="124.2">45</text>
<text x="81.2" y="121.7">46</text>
<text x="133.9" y="121.7">36</text>
<text x="133.9" y="124.2">37</text>
<text x="142.8" y="121.7">36</text>
<text x="142.8" y="124.2">37</text>
<text x="60.9" y="126.7">37</text>
<text x="60.9" y="129.3">38</text>
<text x="60.9" y="131.8">39</text>
<text x="81.2" y="131.8">42</text>
<text x="81.2" y="129.3">43</text>
<text x="81.2" y="126.7">44</text>
<text x="133.9" y="126.7">38</text>
<text x="133.9" y="129.3">39</text>
<text x="133.9" y="131.8">40</text>
<text x="142.8" y="126.7">38</text>
<text x="142.8" y="129.3">39</text>
<text x="142.8" y="131.8">40</text>
<text x="60.9" y="134.4">40</text>
<text x="81.2" y="134.4">41</text>
<text x="78.7" y="140.7">81</text>
<text x="78.7" y="143.3">82</text>
<text x="225.4" y="143">2</text>
<text x="233" y="140.4">1</text>
<text x="78.7" y="145.8">83</text>
<text x="233" y="145.5">3</text>
</g>
<g font-size="1.8" fill="#0f0f0f">
<text x="236.2" y="33.9">POWER_BUTTON_OUT 1</text>
<text x="201.9" y="59.3">RX_RFID</text>
<text x="203.2" y="54.3">TX_RFID</text>
<text x="224.8" y="58.1">POWER_BUTTON_OUT</text>
<text x="203.2" y="64.4">TX_BAR</text>
<text x="201.9" y="69.5">RX_BAR</text>
<text x="243.8" y="67">TX_RFID</text>
<text x="243.8" y="70.8">RX_RFID</text>
<text x="204.5" y="74.6">LED_G</text>
<text x="245.1" y="75.9">TX_BAR</text>
<text x="204.5" y="79.7">LED_R</text>
<text x="245.1" y="79.7">RX_BAR</text>
<text x="245.1" y="83.5">LED_G</text>
<text x="200.7" y="89.8">SCL_OLED</text>
<text x="200.7" y="84.7">SDA_OLED</text>
<text x="245.1" y="87.3">LED_R</text>
<text x="201.9" y="94.9">BUZZER</text>
<text x="242.6" y="91.1">SDA_OLED</text>
<text x="242.6" y="94.9">SCL_OLED</text>
<text x="201.9" y="100">PB_ACQ</text>
<text x="243.8" y="100">BUZZER</text>
<text x="201.9" y="106.3">PB_RES</text>
<text x="236.2" y="105.1">POWER_RFID</text>
<text x="227.3" y="108.9">POWER_BARCODE</text>
<text x="207" y="140.6">POWER_BUTTON_OUT</text>
<text x="234.9" y="143.2">POWER_BARCODE</text>
<text x="234.9" y="138.1">POWER_RFID</text>
<text x="82.2" y="145.7">POWER_BUTTON_OUT</text>
<text x="111.4" y="160.9">POWER_BUTTON_OUT</text>
<text x="148.6" y="160.9">PB_ACQ</text>
<text x="111.4" y="173.6">POWER_BUTTON_OUT</text>
<text x="148.6" y="173.6">PB_RES</text>
</g>
<g font-size="1.8" fill="#006464">
<text x="64" y="36.4">P5_0</text>
<text x="64" y="39">P5_1</text>
<text x="64" y="41.5">P5_2</text>
<text x="75.2" y="41.5">B.CTS</text>
<text x="75.2" y="39">B.RTS</text>
<text x="76.5" y="36.4">B.TX</text>
<text x="261.6" y="37.7">J3</text>
<text x="64" y="44">P5_3</text>
<text x="64" y="46.6">P5_4</text>
<text x="75.9" y="46.6">P6_6</text>
<text x="76.2" y="44">B.RX</text>
<text x="248.2" y="42.8">GND</text>
<text x="252.6" y="45.3">+3V3</text>
<text x="258.3" y="42.8">PWR_FLAG</text>
<text x="64" y="49.1">P5_5</text>
<text x="64" y="51.7">P5_6</text>
<text x="75.7" y="51.7">XRES</text>
<text x="75.9" y="49.1">P6_7</text>
<text x="64" y="59.3">GND</text>
<text x="64" y="54.2">P5_7</text>
<text x="64" y="56.7">VTARG</text>
<text x="74.9" y="56.7">VTARG</text>
<text x="75.9" y="59.3">P0_4</text>
<text x="76.7" y="54.2">GND</text>
<text x="94.5" y="59.3">GND</text>
<text x="156.7" y="56.7">GND</text>
<text x="43.7" y="64.4">GND</text>
<text x="64" y="61.8">VDD_USB</text>
<text x="64" y="64.4">P6_0</text>
<text x="74.7" y="64.4">P13_7</text>
<text x="74.7" y="61.8">P13_6</text>
<text x="116.1" y="61.8">GND</text>
<text x="232.9" y="63.1">GND</text>
<text x="64" y="66.9">P6_1</text>
<text x="64" y="69.4">P6_2</text>
<text x="64" y="72">P6_4</text>
<text x="74.7" y="72">P13_4</text>
<text x="74.7" y="69.4">P13_5</text>
<text x="76.7" y="66.9">GND</text>
<text x="94.5" y="72">GND</text>
<text x="156.7" y="69.4">GND</text>
<text x="64" y="74.5">P6_5</text>
<text x="64" y="77.1">P6_VDD</text>
<text x="74.7" y="77.1">P13_3</text>
<text x="74.7" y="74.5">P13_0</text>
<text x="64" y="79.6">GND</text>
<text x="64" y="82.1">P9_0</text>
<text x="74.7" y="82.1">P13_1</text>
<text x="74.7" y="79.6">P13_2</text>
<text x="116.1" y="82.1">GND</text>
<text x="43.7" y="84.7">GND</text>
<text x="64" y="84.7">P9_5</text>
<text x="64" y="87.2">P9_3</text>
<text x="64" y="89.8">P8_5</text>
<text x="72.8" y="84.7">VDDIO_0</text>
<text x="74.7" y="89.8">P12_1</text>
<text x="74.7" y="87.2">P12_4</text>
<text x="64" y="92.3">P8_2</text>
<text x="64" y="94.8">P1_0</text>
<text x="74.7" y="94.8">P12_5</text>
<text x="74.7" y="92.3">P12_0</text>
<text x="64" y="97.4">P6_3</text>
<text x="64" y="99.9">P8_1</text>
<text x="74.7" y="99.9">P11_5</text>
<text x="74.7" y="97.4">P11_6</text>
<text x="64" y="102.5">P8_6</text>
<text x="64" y="105">P8_4</text>
<text x="64" y="107.5">P8_3</text>
<text x="74.7" y="107.5">P11_3</text>
<text x="74.7" y="105">P11_2</text>
<text x="74.7" y="102.5">P11_7</text>
<text x="64" y="110.1">P8_7</text>
<text x="64" y="112.6">GND</text>
<text x="74.7" y="112.6">P12_3</text>
<text x="74.7" y="110.1">P11_4</text>
<text x="47.5" y="117.7">GND</text>
<text x="64" y="115.2">P8_0</text>
<text x="64" y="117.7">P9_2</text>
<text x="74.7" y="117.7">P10_5</text>
<text x="75.9" y="115.2">P0_5</text>
<text x="119.9" y="115.2">GND</text>
<text x="64" y="120.2">P9_1</text>
<text x="64" y="122.8">P9_4</text>
<text x="64" y="125.3">P9_7</text>
<text x="74.7" y="125.3">P10_4</text>
<text x="74.7" y="122.8">P10_2</text>
<text x="74.7" y="120.2">P10_1</text>
<text x="64" y="127.9">P9_6</text>
<text x="64" y="130.4">VBACKUP</text>
<text x="74.7" y="130.4">P10_0</text>
<text x="74.7" y="127.9">P10_3</text>
<text x="64" y="132.9">GND</text>
<text x="64" y="135.5">VREF</text>
<text x="74.9" y="132.9">VTARG</text>
<text x="76.7" y="135.5">GND</text>
<text x="81.2" y="136.8">+3V3</text>
<text x="121.2" y="135.5">GND</text>
<text x="134.6" y="135.5">J1</text>
<text x="142.4" y="135.5">J2</text>
<text x="48.8" y="138">GND</text>
<text x="74.5" y="141.8">3V3</text>
<text x="88.1" y="143.1">GND</text>
<text x="91.9" y="138">GND</text>
<text x="147.8" y="138">GND</text>
<text x="74.2" y="144.4">GND</text>
<text x="75.7" y="146.9">5V</text>
<text x="142.7" y="171">GND</text>
<text x="144" y="185">GND</text>
</g>
<g font-size="1.8" fill="#725600">
<text x="246.6" y="59.3">5V_DATA_PROC</text>
<text x="246.6" y="63.1">GND_DATA_PROC</text>
<text x="254.2" y="72">RX_RFID</text>
<text x="254.2" y="68.2">TX_RFID</text>
<text x="254.2" y="77.1">TX_BAR</text>
<text x="254.2" y="80.9">RX_BAR</text>
<text x="254.2" y="84.7">LED_G</text>
<text x="254.2" y="88.5">LED_R</text>
<text x="254.2" y="92.3">SDA_OLED</text>
<text x="254.2" y="101.2">BUZZER</text>
<text x="254.2" y="96.1">SCL_OLED</text>
<text x="251.7" y="106.3">POWER_RFID</text>
<text x="246.6" y="110.1">POWER_BARCODE</text>
</g>
</svg>
